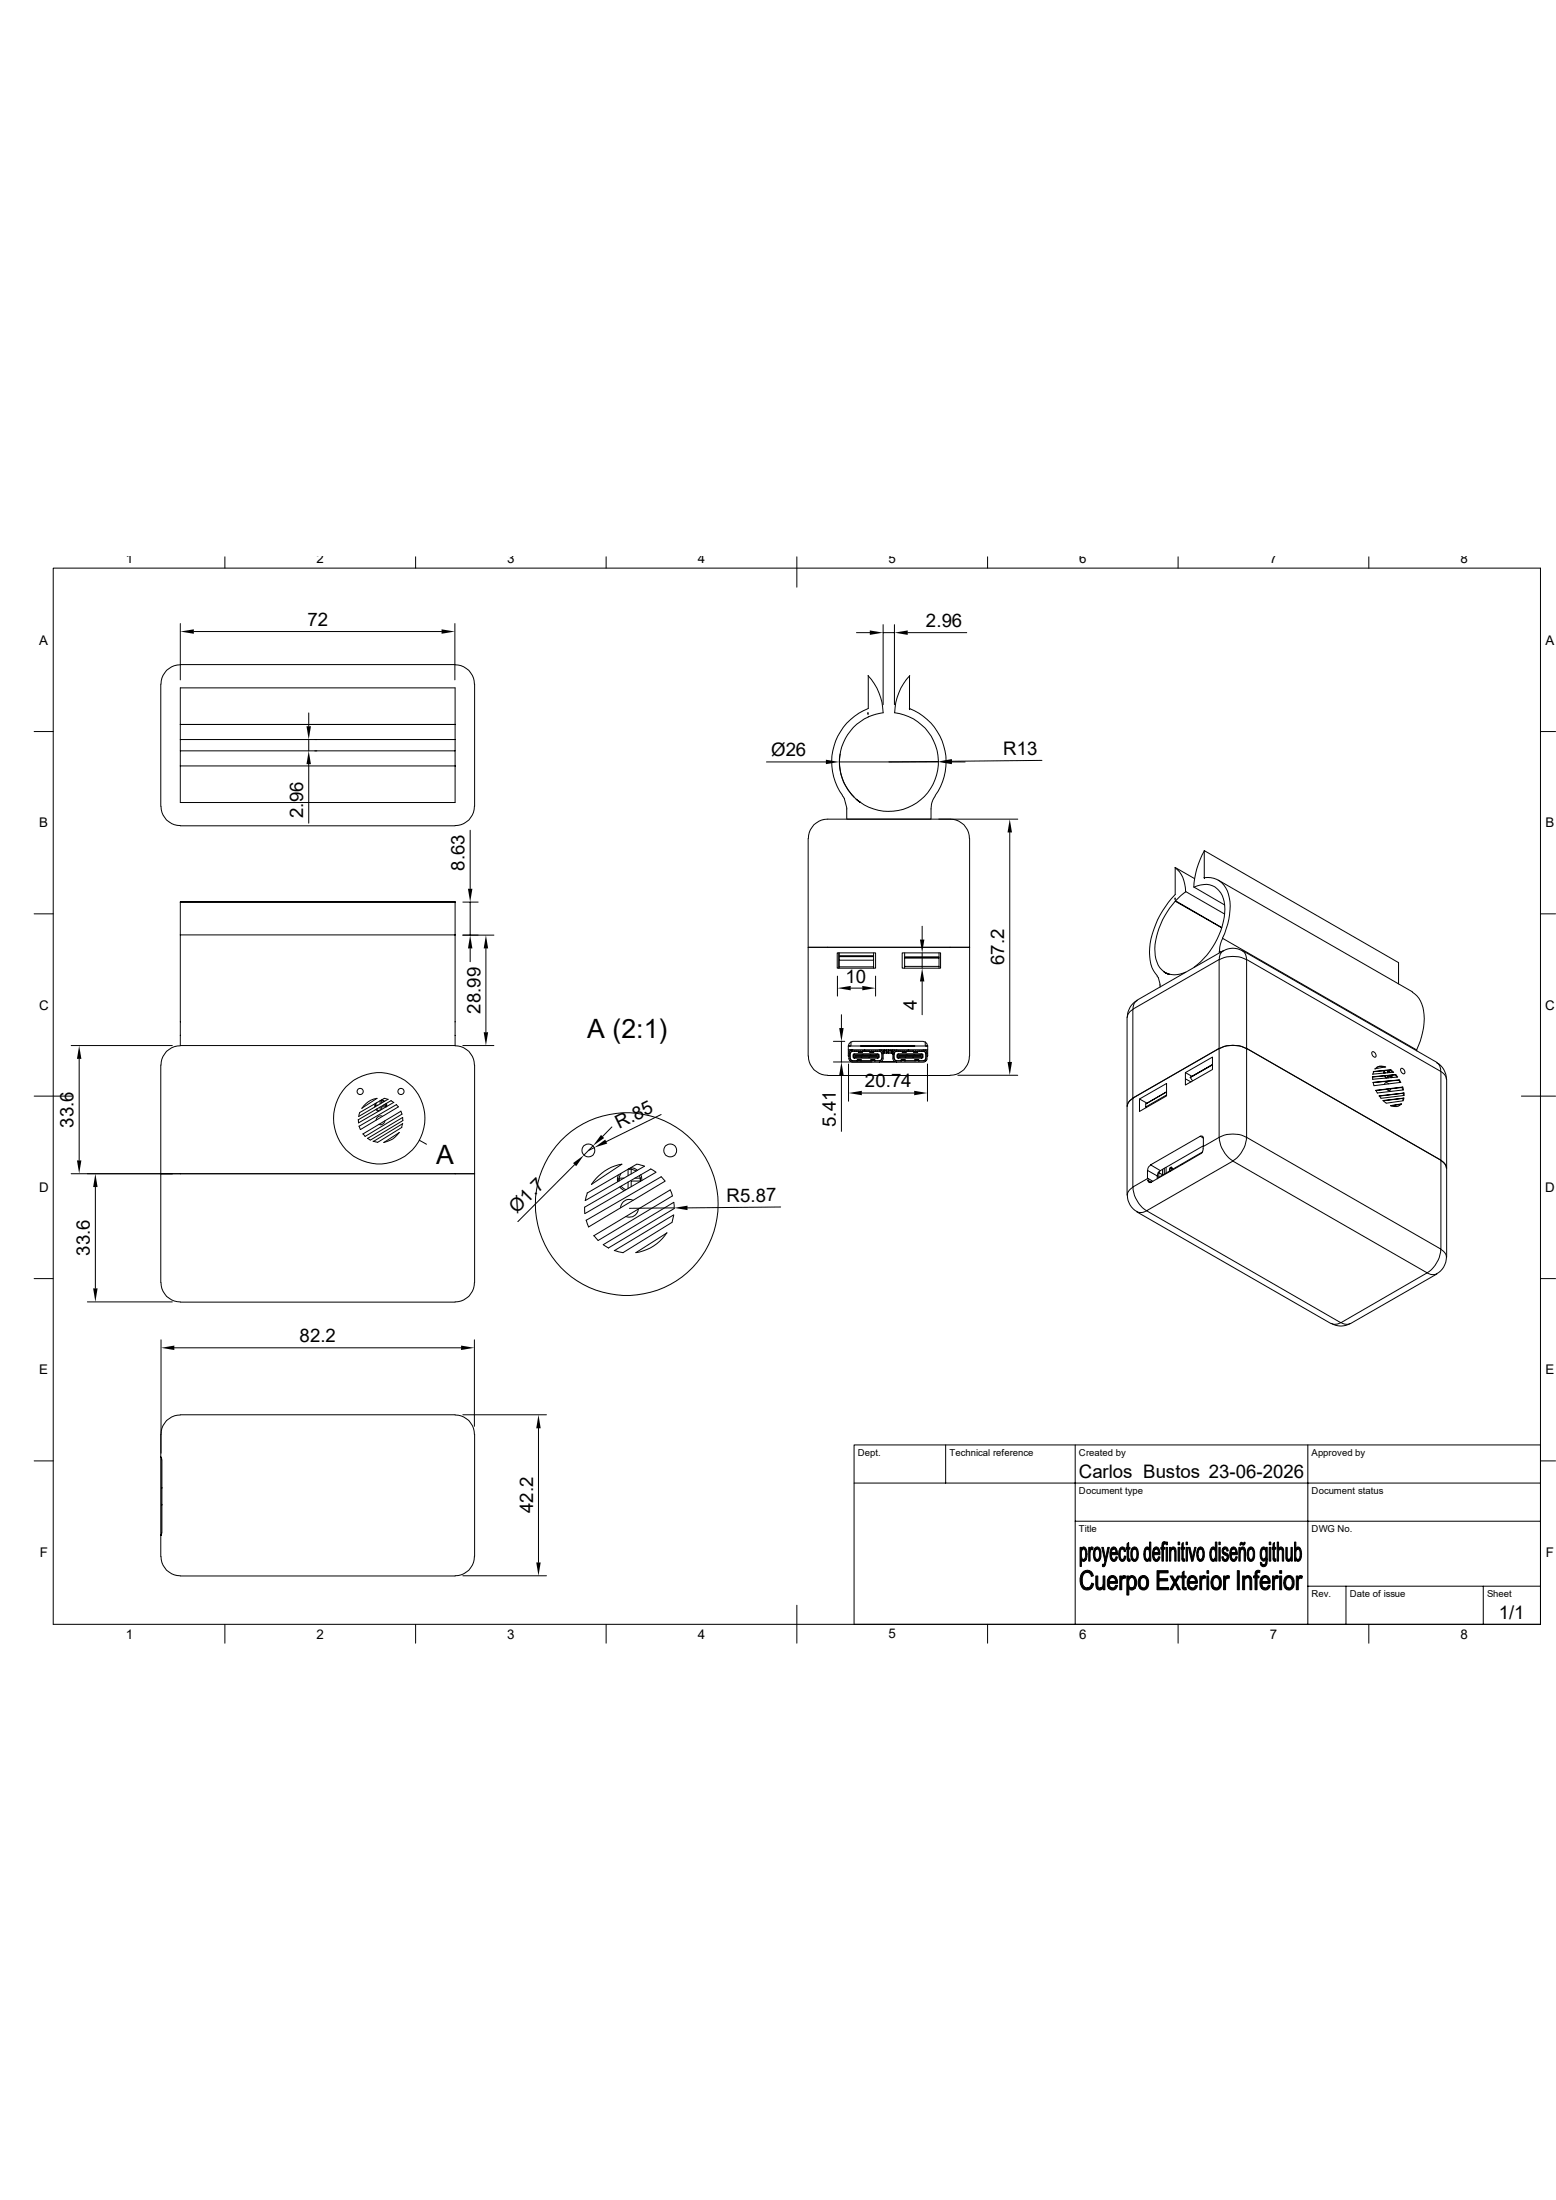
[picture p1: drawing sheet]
<svg xmlns="http://www.w3.org/2000/svg" width="297mm" height="420mm" viewBox="0 0 297 420" stroke-linecap="round" stroke-linejoin="round" font-family="sans-serif">
<g fill="none" stroke="#000" stroke-width=".19">
<path d="M10.2 108.5h283.8v201.6h-283.8zM34.4 119v10.8M42.9 106.3v2.2M79.3 106.3v2.2M86.8 119v10.8M115.7 106.3v2.2M152.1 106.3v5.8M168.6 119.3v15.2M170.7 119.3v15.2M188.5 106.3v2.2M224.9 106.3v2.2M261.3 106.3v2.2"/>
<path d="M6.5 139.7h3.7M30.7 130.6v23.3M34.4 138.3v2.9M34.4 138.3v-7h52.5v7M34.4 138.3h52.5v2.9M34.4 126.9a3.6 3.6 0 0 0-3.7 3.7M34.4 138.3h52.5M34.4 126.9h52.5M37 120.6h47.3M58.9 136.1v2.5M86.9 126.9a3.7 3.7 0 0 1 3.7 3.7v23.3a3.6 3.6 0 0 1-3.7 3.7M163.5 120.8h2.5"/>
<path d="M165.7 136.1v.3v-.3M165.7 129a10.9 10.9 0 0 1 2.9 7.1M165.7 128.9v6.4a11 11 0 0 0-4.9 16.5M165.8 136.9a9.4 9.4 0 0 0-3.2 14.8l.8 .9M165.8 136.8h-.1M168.6 120.8h2.1M168.6 136.1l-2.8 .7M170.7 136.1a9.4 9.4 0 0 1 7.6 13.1 9.4 9.4 0 0 1-14.8 3.4M173.3 120.8h11.2M173.6 135.3v.2M173.6 135.3a11 11 0 0 1 4.9 16.5M173.6 135.3l.1 .2"/>
<path d="M173.6 129v6.3M173.7 129a10.9 10.9 0 0 0-2.9 7.1M294 139.7h2.9M30.7 153.9a3.6 3.6 0 0 0 3.7 3.7M34.4 143.3v9.9h52.5v-7M34.4 141.2v2.1h52.5v-2.1M34.4 141.2h52.5M34.4 146.2h52.5zM34.4 157.6h52.5M58.9 141.2v2.1M58.9 145.9v11.2M60.1 143.3h.4"/>
<path d="M86.9 143.3v2.9M86.9 146.2h.1M89.7 158.5v11.2M146.3 145.5h11.3M160.2 145.5h18.9M160.4 143.9a9.4 9.4 0 0 0 2.6 8.2M160.8 151.9l.4 .5 .4 1.8M163.5 152.6l.6 .5zM164.1 153.1l.1 .1M178.6 151.9l-.5 .8-.3 .8-.1 2.9h-16.1v-2.1M179.1 145.4l-9.4 .1M181.4 156.4a3.6 3.6 0 0 1 3.6 3.7l.1 41.5a3.7 3.7 0 0 1-3.7 3.7"/>
<path d="M181.7 145.5h2.5M192.7 158.9v43.8M194.3 156.4h-36.3a3.6 3.6 0 0 0-3.7 3.7M198.9 145.2l-17.2 .1M6.5 174.5h3.7M34.4 178.5v21.1h52.5v-21.1M34.4 178.5v-6.3h52.5v6.3M34.4 178.5h52.5M34.4 172.2h52.5M88.3 172.2h3M88.3 178.5h6M89.7 172.2v6.3"/>
<path d="M154.3 160.1v20.7h3.7M176 176.8v2.6M224.3 171.4v.3M224.3 165.7a5.4 5.4 0 0 1 2 4.6M224.4 172a14.1 14.1 0 0 0-3.9 10.5l.1 .6a3.9 3.9 0 0 0 1.5 2.3M224.4 172l2-1.8 7.4 4.3M227.9 169.4a3.7 3.7 0 0 1 5.4 1.5 10.3 10.3 0 0 1-1 8.4 14.4 14.4 0 0 1-4.4 5.4M228 167.7l-3.7-2.1v5.2a16.9 16.9 0 0 0-4.9 11l.1 .8a5.4 5.4 0 0 0 1.4 3.7M229.9 167.6v.1M229.9 167.6v-5.2l37.1 21.4v4M229.9 167.6a4.2 4.2 0 0 1 4.8 3.8 13 13 0 0 1-1.4 7.7l37.1 21.3M229.9 167.6h.1"/>
<path d="M229.9 162.4a15.3 15.3 0 0 0-2 6.9l5.9 3.5M232.5 168l37.1 21.4M233.2 177.1l-8.8-5.1 8.8 5.1M233.4 179.2l-.5 1.2-.1 1.2M294 174.5h2.9M13.6 199.6h19.3M34.4 199.6a3.6 3.6 0 0 0-3.7 3.7M86.9 199.6a3.6 3.6 0 0 1 3.7 3.7v41.6a3.7 3.7 0 0 1-3.7 3.6M88.3 199.6h6M89.7 181.1v2.5M92.8 181.1v16M158 180.8h-3.7v20.8"/>
<path d="M159.1 198.8h2.1M159.8 181.9h7.3v2.9h-7.3zM159.9 186.4v3.8M160.1 181.9v2.9M160.2 182.5h6.6v.1h-6.6zM160.2 184.6h6.6v.2M160.2 182.6v.7h6.6v-.7M160.2 183.3v1.5M160.2 181.9v.6M160.6 193.7v2.6M160.6 198.8v3.9M161.9 199.7h15.2"/>
<path d="M161.9 199.6v2h.2M162.1 199.7h.2zM162.4 188.6h2.2M162.4 198.9v.8M162.8 198.8l-.6 .3-.2 .5M162.8 198.8h13.4M164.7 199.7h.6M165.9 199.7h.5M166.8 181.9v.6M166.8 183.3v1.3M167.1 186.4v3.8M167.2 199.7h.6"/>
<path d="M168.4 199.7h.2zM168.7 199.7h.1M169.5 199.7h.1M170.4 199.7h.2zM170.9 199.7h.1M171.8 199.7h.7M172.2 181.9h7.3v2.9h-7.3zM172.7 182.7h6.5v.1h-6.5zM172.7 182.8h6.5M172.7 182.9v1.9M172.7 181.9v.8M172.7 184.5h6.5"/>
<path d="M172.8 199.7h.9M173.8 199.7h.8M176 181.9v2.9M176 187.4v6.3M176.2 198.8l.5 .2 .2 .2 .1 .4M176.6 198.9v.8M176.7 199.7h.3zM177.1 199.6v2h-.1M179.2 182.9v1.9M179.2 181.9v.8M185.1 180.8h-27.1M215.1 194.2v33.9"/>
<path d="M216.3 192.7l.2-1.1 .5-.6a3.6 3.6 0 0 0-1.8 3.2l.3-.8 .7-.7M220.9 186.4l.2 .2 .3 1.8M222.1 185.5l1.1 .5-.4-.2M222.1 185.5l.6 .3M222.3 185.6l.5 .2M223.2 186h.1M226.3 185.6a4.2 4.2 0 0 1-3.5 .2M232.7 183.2l-16.5 9.5v16.9M232.7 183.2v17M232.7 183.2a5.7 5.7 0 0 1 5.3 0M232.7 183.2a1.97 1.97 0 0 1 2.2-2.1 2.9 2.9 0 0 1 2.8 1.1l.2 1M233 181.7l-.3-.1v.3"/>
<path d="M233.5 181.5l-16.5 9.5M237.2 181.5l37.1 21.3M238 183.2l37 21.4v16.9M238 183.2v17M269.6 189.4a6 6 0 0 1 2.2 5.9l-.4 2.6-1 2.6M6.5 209.3h7.3M15.1 202.1v19.4M30.7 203.3v41.6M68.4 213.7l.1 .6M69 211.6l3-1.9a4.1 4.1 0 0 0-2.9 1.9M71.6 210.7l-.1 .6M71.7 211v.2z"/>
<path d="M71.7 211h.4M71.8 211.8l.4 .3M71.9 211.7l.4 .4M71.9 210.5l-.2 .5M72.6 210.1h.1zM72.6 210.1v.6M72.6 211.4v.6M72.7 210.1l.6 .2M72.7 210.1h.2v.5M72.8 210l.6 .2M73 213.1a.85 .85 0 0 0-1.2 .7M73.2 211h.5"/>
<path d="M73.5 214a.85 .85 0 0 1-1.2 .6M73.6 210.7l.1 .3M73.7 211.3h-.8v.5M73.7 211v.3M73.7 210.7l.1 .5M74.1 209.9l-.7-.2-4.7 2.7-.2 .7M74.1 209.8l-5.6 3.3M74.6 210.1l.5 .4M74.7 210.1l-6.3 3.7M75.2 210.4l-6.8 4M75.6 210.9l.4 .4M75.7 210.9l-7.2 4.1"/>
<path d="M76.1 211.3l-7.3 4.3-.3-.6M76.2 216.2a4.3 4.3 0 0 1-3 1.9M76.2 216.2l-2.9 1.9M76.5 212.1l.2 .6M76.5 212.1l-7.2 4.4M76.8 212.7l-7.1 4.2-.4-.4M76.8 214.5l-.1 .7-4.6 2.9-.9-.3M76.8 213.3l.1 .6M76.9 213.3l-6.8 4 .6 .3M76.9 214.5l-5.7 3.4M76.9 213.9l-6.2 3.8M80.1 217.7l1.3 .7"/>
<path d="M113.2 218.7l-1.7 1.8M113.5 219.1l-1.1 .5M116.8 215.1l-1.8 1.9M126.2 212.8l-10.5 5.1M154.3 201.6a3.6 3.6 0 0 0 3.7 3.7M158 205.3h23.4M159.1 202.7h7.3M160.6 205.3v10.7M161.9 200.4h15.2M162 203.1v7.1M162.1 200.4v1.8l.4 .5h5.4M162.3 200.4v.2"/>
<path d="M162.3 201.1v1.1l.5 .3M162.3 202a.44 .44 0 0 0 .5 .5M162.4 202.4h.1M162.5 200.4l-.1 .1M162.7 200.7h.1M162.8 202.5h5.1M162.8 200.7h1v.2h.8v-.2h1.4v.2h.8v-.2h1.1l.3 .1 .2 .4M162.8 200.4l-.7 .4v.4M162.8 200.7l-.4 .1-.1 .4M162.8 200.7a.44 .44 0 0 0-.5 .5M162.8 202.5h.8v-.2h.8v.2h1.9M162.9 201.8l.1 .2h4.6l.2-.2"/>
<path d="M162.9 201.5v.1zM162.9 201.5v-.2v.5M162.9 201.6v.2M162.9 201.3l.1-.1h4.6l.1 .1M163 201.3l.2 .2M163.1 200.7h.5M163.2 201.7l-.2 .1M163.2 201.5h4.2M163.2 201.7h4.2M163.7 202.5h.5M163.7 202.5l.3-.1 .3 .1M163.7 202.4l-.1 .1"/>
<path d="M163.9 200.7h.1M164 200.7l.2 .1 .3-.1M164.2 200.6h.1M164.2 200.7h.1M164.3 202.4l.1 .1M164.4 202.5h.1M164.5 200.7h.1M164.5 208.7h10M164.6 200.7h3.3M164.6 200.7h-.1M165 200.4v.3M165.1 200.4v.3h-2.3"/>
<path d="M166 200.7h.1M166.2 200.7l.2 .1 .3-.1M166.2 202.5h.1M166.2 202.5v-.2h.8v.2h.9M166.4 200.6h.1M166.4 202.5l.2-.1 .3 .1M166.4 202.4l-.2 .1M166.4 202.5h.5M166.7 200.7h.1M166.8 200.7h-.1M166.9 202.4l.1 .1M167.4 201.7l.2 .1"/>
<path d="M167.6 201.3l-.2 .2M167.6 201.3h-4.7M167.6 201.8h-4.7M167.6 201.3h.2v.2M167.6 201.8h.2M167.7 201.5h.1M167.7 201.6h.1M167.7 201.3v.5M167.7 201.5l.1 .1M167.7 201.5v.1M167.8 201.6v.2M167.9 200.4l.3 .1 .3 .3 .1 .4"/>
<path d="M167.9 200.7a.44 .44 0 0 1 .4 .5M167.9 202.7h3.2M168.1 200.4h.1M168.2 200.4v.1M168.3 202a.44 .44 0 0 1-.4 .5M168.4 200.4v.2M168.4 201.1l-.1 1.1-.4 .3M168.6 201h.1M168.6 200.4v1.8l-.3 .4-.4 .1M168.7 200.7v.3h.1v-.3M168.8 201h.4M168.8 200.4v.2h-.2"/>
<path d="M168.8 200.6h.1M168.9 200.6l-.3 .1M168.9 200.7h.1M168.9 200.4v.2M169.2 200.6v.4h.1v-.3M169.2 200.4v.2h-.3M169.2 200.4h.1M169.3 201h.2M169.6 200.4v.3l-.4-.1M169.7 200.6v.4h-.2v-.3M169.7 201h.4M170 200.4v.2h-.4"/>
<path d="M170 200.6h.2M170.2 201h.1M170.2 200.4v.6h-.1v-.4M170.3 200.5l.1 .8M170.3 200.7h.1M170.3 200.4h.1M170.3 200.4v.1M170.4 200.4v1.8l.3 .4 .4 .1M170.6 201.3h.1M170.6 201.1l.1 1.1 .5 .3M170.6 200.4v.2M170.7 202a.44 .44 0 0 0 .5 .5"/>
<path d="M170.8 200.4l-.1 .2M171.1 200.7h.1M171.2 200.7h1v.2h.8v-.2h1.4v.2h.8v-.2h1l.4 .1 .1 .4M171.2 200.4l-.7 .4-.1 .4M171.2 200.7l-.4 .1-.2 .4M171.2 200.7a.44 .44 0 0 0-.5 .5M171.2 202.5h.8v-.2h.8v.2h1.9M171.2 202.5h5M171.2 201.5l.1 .1zM171.2 201.5l.1-.2v.5M171.2 201.6l.1 .2M171.2 201.8l.2 .2h4.6l.1-.2"/>
<path d="M171.3 201.3l.1-.1h4.6l.1 .1M171.4 200.6v.1M171.4 201.3l.2 .2M171.5 200.7h.5M171.6 201.7l-.2 .1M171.6 201.5h4.2M171.6 201.7h4.2M172.1 202.5h.5M172.1 202.5l.3-.1 .2 .1M172.1 202.4l-.1 .1M172.3 200.7h.1M172.3 200.7l.3 .1 .2-.1"/>
<path d="M172.6 200.6h.1M172.6 200.7h.1M172.6 202.4l.2 .1M172.8 202.5h.1M173 200.7h-.1M173.1 200.7h3.2M173.4 200.4v.3M173.4 200.4v.3h-2.2M174.4 200.7h.1M174.5 200.7h.1M174.5 200.7l.3 .1 .2-.1M174.6 202.5v-.2h.8v.2h.8"/>
<path d="M174.6 202.5h.1M174.8 200.6h.1M174.8 202.5l.2-.1 .3 .1M174.8 202.4l-.2 .1M174.8 202.5h.5M175.2 200.7h-.2M175.3 202.4l.1 .1M175.4 200.6v.1M175.8 201.7l.2 .1M176 201.3l-.2 .2M176 201.3h-4.7M176 201.8h-4.7"/>
<path d="M176 201.3h.1M176 201.8h.1M176.1 201.5h.1M176.1 201.3v.5M176.1 201.5v.1M176.1 201.3v.2M176.1 201.6v.2M176.2 200.4l.4 .1 .3 .3 .1 .4M176.2 200.7a.44 .44 0 0 1 .5 .5M176.6 200.4v.1M176.6 202.4h.1M176.7 202a.44 .44 0 0 1-.5 .5"/>
<path d="M176.7 200.4v.2M176.7 201.1v1.1l-.5 .3M177 200.4v1.2M177 201.6l-.2 .9-.5 .3-5.2-.1M177 203.1v7.1M182.8 205.3h11.5M216.2 209.6v17l2.8-1.6M216.2 209.7l-.7 .7-.3 .8M217.5 209.8l5.2-3v2.4l-5.2 3zM217.5 209.8l1.4 .8M218.7 210.7l4-2.3zM218.7 211.3l.1 .2"/>
<path d="M222.7 209l-4 2.3v-.6M226.3 204.8l5.1-3v2.4l-5.1 2.9zM226.3 206l1 .5M226.3 204.8l1.2 .7M227.2 205.7l4.2-2.5zM229.1 216.9h.4l.2 .4M229.1 216.9l.6 .4M229.1 216.9l-9.5 5.5 1.9 1.1M229.5 219.9l-8.6 5M229.7 218.9v.6l-.3 .6-9.6 5.6a.39 .39 0 0 1-.5 0 .39 .39 0 0 1-.2-.4l.7 .4M229.7 218.7l-8.2 4.8M229.7 217.3v1.6"/>
<path d="M229.7 218.9h-.1M231.4 203.3l-4.2 2.4 .4 .6M232.7 200.2v16.9l-3 1.8M232.7 200.2l-16.5 9.4M232.7 200.2a5.7 5.7 0 0 1 5.3 0M232.7 217.1a5.7 5.7 0 0 1 5.3 0M237.9 217.1a5.8 5.8 0 0 1-2.6 4.5 5.8 5.8 0 0 1-2.6-4.5M238 200.2v16.9l37 21.4v-17M238 200.2l37 21.3M261.9 200.9l.1-.1a.68 .68 0 0 1 .6 1h-.3l-.3-.3zM262 205.6l4.4-.5-4.4 .5M262 205.6v.5"/>
<path d="M262.1 206.6l5-.4-5 .5M262.1 206.6l.2 .7M262.2 204.6l3.3-.4-3.4 .4M262.2 204.6l-.2 .5M262.6 208.2l5.2-.7-5.2 .7M262.6 208.2l.3 .5M263.2 209.2l4.8-.5-4.7 .6M263.3 209.2l.3 .4M264 210.1l4-.5-4 .5 .6 .5 3.2-.5M264.2 204.8v.1M264.2 204.7v.1zM264.2 204.8h.1"/>
<path d="M264.2 204.7l.1-.3-.1 .3M264.2 204.4l-.1 .5M264.2 204.7l.3 .1M264.2 204.7l.2 .2M264.2 204.7h.1M264.2 204.7v.2M264.3 205.4l.2 .4M264.3 205.4l.3 .4M264.3 203.7l-1-.1-.5 .2M264.4 205.4l.3 .4M264.5 203.7a1.6 1.6 0 0 0-2 .4M264.5 203.7l-2.1 .3"/>
<path d="M264.8 204.4l.2 .1M264.8 205.4v.4M264.9 204.4h.1M264.9 204.4l-.1 .4M264.9 204.4l.1 .1M264.9 204.3l.4 .5-.3-.3M265 204.5v.3zM265 205.4v.4zM265 204.4l.4 .4M265 204.5h.1M265 205.4l.6 .3M265.1 206.9l-.4-.2a.32 .32 0 0 0-.4 .3"/>
<path d="M265.2 205.3l.4 .2M265.3 205.3l.3 .2M265.4 204.3l.5 .4M265.5 207.9a.33 .33 0 0 1-.5 .3l-.3-.3M265.5 204.3l.5 .4M265.6 205.5v.2M265.6 205.3v.2M265.6 205.7h.1M265.6 205.3l.1 .4-.1-.4M265.6 205.6v.1M265.6 205.5h.1M266 204.7l-4 .4"/>
<path d="M266.3 205.2l.3 .4M266.4 205.1l.4 .5-4.8 .4M267 206.2l.3 .5M267.1 206.2l.3 .5M267.4 210.8l-.4 .3M267.4 206.6l-5.1 .7M267.4 204h.1a.68 .68 0 0 1 .6 1l-.3-.1-.3-.3zM267.5 210.7a1.71 1.71 0 0 1-2.1 .4l2.1-.4-2 .4M267.6 207.6l.2 .5M267.8 207.5l.1 .6-5 .6M267.8 209.6v.5M267.8 208.7l.1 .4"/>
<path d="M268 209.6l-.2 .5M268 208.6v.5l-4.4 .6M270.5 200.5l-.1 .1M275 204.5l-.2-1-.6-.6a3.6 3.6 0 0 1 1.9 3.1l-.3-.8-.8-.6M276.1 206v34M290.4 209.3h6.5M13.6 224.1h19.3M18.2 226.6v19.4M30.7 224.1h59.9M109.7 222.3l-10.9 10.9M113.4 235.9l.8 .9 14.2-8.5-.5-1.1-14.6 8.7M113.8 225a8.6 8.6 0 0 1 4.9-2.8l-5.8 3.9z"/>
<path d="M116.1 238.3l12.6-7.6-.1-1.2-13.5 8.1 1.1 .7M118 224.3l-.1 .7v.6M118.2 225.2v.2M118.2 225.2v.3M118.3 226.6l.9 .7M118.5 224l-.3 1.2M118.6 226.4l.9 .7M119.1 224.9h-.9v.3M119.9 223.2v1.3M119.9 225.6v1.3M120 223.1l.5 .1M120 223.2h.5"/>
<path d="M120.4 222.9l.7 .2 .6 .3M120.5 223.2l.9 .4M120.5 223.2v.9M120.9 229.2a1.69 1.69 0 0 0-2.5 1.4M121.2 224.9h1.1v.6h-1.8v1M121.5 222.2l-9.4 5.6M121.6 222.2l1.4 .4-11.3 6.6 .4-1.5M121.8 230.8a1.72 1.72 0 0 1-2.3 1.4M122 224.4l.2 .5v.7M122.3 224.2l.2 1.2M124.2 223.2l-12.6 7.3v1.1M124.2 223.1l1 .7"/>
<path d="M125.2 223.8l-13.6 7.9M126.2 224.6l.8 .9M126.2 224.7l-14.3 8.3M126.9 225.5l-14.5 8.7-.5-1.3M127.3 235.3a8.5 8.5 0 0 1-5.9 3.8l5.9-3.7M128.2 233.4l-9.3 5.7-1.6-.4M128.6 231.9l-11.3 6.9M128.6 231.9l-.3 1.5M128.7 230.6l-8.6 .1M149 230.4l-17.8 .2M216.3 226.6a5.8 5.8 0 0 0 2.6 4.5 2 2 0 0 1-3-.7 2.8 2.8 0 0 1-.4-3.1l.7-.6M217 231.4l37.1 21.3"/>
<path d="M218.9 231.1l16.4-9.4 37.1 21.3-16.5 9.5zM219 225v-1.6l1.9 1.1v.5M219 225l1 .5M219.2 225v.3M219.6 222.4l-.4 .4-.1 .6M221.1 223.9h.1v.8M221.3 223.6v.3M221.5 223.5l-.4 .4-.2 .6M221.9 223.2v1.1l-.7-.4M222.3 223v1.1M222.6 222.8v1.1M223.2 223.2l.4-.2v.4"/>
<path d="M223.2 223.2v.4M223.6 222.8l-.4 .4M223.6 222.8l.3 .4-.3-.2zM275 238.5a5.8 5.8 0 0 1-2.6 4.5 2 2 0 0 0 2.9-.8 2.8 2.8 0 0 0 .5-3l-.8-.7M275 221.5l.8 .7 .3 .8M6.5 244.1h3.7M16.7 248.5h16.2M30.7 255.8v21.6M30.7 244.9a3.6 3.6 0 0 0 3.7 3.6M33.3 257.3h54.7M34.4 248.6h52.5M90.6 255.8v16.5"/>
<path d="M254.1 252.6l.5 .2h.7l.6-.3 1.1 .3 .8-.2a3.5 3.5 0 0 1-3.7 0zM274.3 243.2l-16.5 9.5M294 244.1h2.9M6.5 278.9h3.7M30.7 278.2v14.9M30.7 278.2l.2 .5v13.9l-.2 .5M30.7 273.8v4.4M34.4 270.1a3.6 3.6 0 0 0-3.7 3.7M34.4 270.1h52.5M86.9 270.1a3.7 3.7 0 0 1 3.7 3.7v23.3a3.6 3.6 0 0 1-3.7 3.7M88.3 270.1h16M102.8 272.7v25.6"/>
<path d="M180.5 275.8v7.3M205.2 275.8v34.3M249.6 275.8v34.3M294 275.8h-131v34.3M294 278.9h2.9M30.7 293.1v4M30.7 297.1a3.6 3.6 0 0 0 3.7 3.7M163 283.1h131M205.2 290.4h88.8M34.4 300.9h52.5M42.9 310.1v3.6M79.3 310.1v3.6"/>
<path d="M88.3 300.8h16M115.7 310.1v3.6M152.1 306.5v7.2M188.5 310.1v3.6M224.9 310.1v3.6M249.6 302.8h44.4M256.9 302.8v7.3M261.3 310.1v3.6M283.1 302.8v7.3"/>
<circle cx="68.7" cy="208.4" r=".59"/>
<circle cx="72.4" cy="213.5" r="8.7"/>
<circle cx="76.5" cy="208.4" r=".59"/>
<circle cx="112.3" cy="219.6" r="1.22"/>
<circle cx="127.9" cy="219.6" r="1.22"/>
<circle cx="119.6" cy="229.9" r="17.4"/>
</g>
<g fill="#000" stroke="#000" stroke-width=".19">
<path d="M206.4 295.7h.4z" fill-rule="evenodd"/>
<path d="M206.2 295.4h.2v.3h.3a1.86 1.86 0 0 0 0 2h.6h-.9v1.3h-.2z" fill-rule="evenodd"/>
<path d="M206.5 295.5a.58 .58 0 0 1 .7-.1 .58 .58 0 0 1 .2 .7l.1 .7-.1 .7-.1 .2h-.5a1.54 1.54 0 0 0 0-2h-.4z" fill-rule="evenodd"/>
<path d="M206.4 297.7h.9a.46 .46 0 0 1-.4 .4 .46 .46 0 0 1-.5-.4z" fill-rule="evenodd"/>
<path d="M206.6 300.2a1.15 1.15 0 0 1 1.8 0h-.8a1.32 1.32 0 0 0-1 1.8 1.1 1.1 0 0 0 .9 1.1l.9 .1a1.31 1.31 0 0 1-1.5 .2 1.31 1.31 0 0 1-.7-1.4v-.2a2.22 2.22 0 0 1 .4-1.6z" fill-rule="evenodd"/>
<path d="M207.8 295.4h.3v.4h.3l-.3 .6v1.6h-.3z" fill-rule="evenodd"/>
<path d="M208.2 295.4l.1-.1 .3 .1v.5l-.5-.1z" fill-rule="evenodd"/>
<path d="M208.9 295.7h.5a1.4 1.4 0 0 0-.3 1.8l.3 .2h-.5l-.1-.1-.1-1.1z" fill-rule="evenodd"/>
<path d="M209 295.5a.71 .71 0 0 1 .8 0 .71 .71 0 0 1 .3 .7v.7a.93 .93 0 0 1-.8 1.2l-.4-.4h.5a1.38 1.38 0 0 0 .4-1.7l-.3-.3h-.6z" fill-rule="evenodd"/>
<path d="M210.4 298.6l.6 .1-.1 .3h-.5z" fill-rule="evenodd"/>
<path d="M210.3 295.4h.3l.4 2-.1 .6z" fill-rule="evenodd"/>
<path d="M211.5 295.4h.3l-.8 3.2-.4 .1 .1-.1 .2-.3z" fill-rule="evenodd"/>
<path d="M212 295.7h.6l-.3 .3-.1 .5h1.1v.3h-1.2l.2 .7 .3 .2h-.5l-.1-.2-.1-1.2z" fill-rule="evenodd"/>
<path d="M212.2 295.5a.68 .68 0 0 1 .8 0 .68 .68 0 0 1 .3 .7v.3h-1.1h.8l-.1-.6-.2-.2h-.6z" fill-rule="evenodd"/>
<path d="M212.1 297.7h.6l.3-.5h.3a.66 .66 0 0 1-.4 .8 .66 .66 0 0 1-.8-.2z" fill-rule="evenodd"/>
<path d="M213.9 295.5a.5 .5 0 0 1 .8 .2h-.5a1.3 1.3 0 0 0-.3 1.7l.3 .3h-.5l-.1-.4v-1.2z" fill-rule="evenodd"/>
<path d="M213.7 297.7h.7l.2-.6h.3a.73 .73 0 0 1-.9 .9z" fill-rule="evenodd"/>
<path d="M214.2 295.7h.5l.1 .5h-.2l-.1-.3z" fill-rule="evenodd"/>
<path d="M215.1 294.7l.3-.2v.9h.3v.3h-.3v1.8l.2 .1h-.4l-.1-.2v-1.7h-.1v-.3h.1z" fill-rule="evenodd"/>
<path d="M215.2 297.6h.5v.4h-.4z" fill-rule="evenodd"/>
<path d="M216 295.7h.6a1.34 1.34 0 0 0-.4 1.8l.4 .2h-.6l-.1-.2v-1.3z" fill-rule="evenodd"/>
<path d="M216.2 295.5a.71 .71 0 0 1 .7 0 .71 .71 0 0 1 .4 .7v.5a1.09 1.09 0 0 1-.9 1.4l-.4-.4h.6a1.55 1.55 0 0 0 .1-2h-.7z" fill-rule="evenodd"/>
<path d="M218.6 295.6a.45 .45 0 0 1 .4-.3 .45 .45 0 0 1 .4 .4h-.4a1.48 1.48 0 0 0-.3 1.8l.3 .2h-.5l-.1-.3-.1-.8z" fill-rule="evenodd"/>
<path d="M218.5 297.7h.9a.45 .45 0 0 1-.4 .4 .45 .45 0 0 1-.5-.4z" fill-rule="evenodd"/>
<path d="M219.4 294.4h.3v3.6h-.3v-.3h-.3a1.71 1.71 0 0 0 0-2h.3z" fill-rule="evenodd"/>
<path d="M220.2 295.7h.5l-.3 .1-.1 .7h1.1v.3h-1.1l.1 .7 .3 .2h-.5l-.1-.2-.1-1.2z" fill-rule="evenodd"/>
<path d="M220.3 295.5a.65 .65 0 0 1 .8 0 .65 .65 0 0 1 .3 .7v.3h-1.1h.8l-.1-.6-.2-.2h-.6z" fill-rule="evenodd"/>
<path d="M220.2 297.7h.7l.2-.5h.3a.66 .66 0 0 1-.3 .8 .66 .66 0 0 1-.8-.2z" fill-rule="evenodd"/>
<path d="M221.8 294.7h.5l-.2 .2v.5h.3v.3h-.3v2.3h-.3v-2.3h-.2v-.3h.2z" fill-rule="evenodd"/>
<path d="M222 294.4l.5-.1-.1 .5-.6-.1z" fill-rule="evenodd"/>
<path d="M222.6 295.4h.2v2.6h-.2z" fill-rule="evenodd"/>
<path d="M222.6 294.4h.2v.5h-.2z" fill-rule="evenodd"/>
<path d="M220.9 299.8h2.1v.5h-1.8v1.1h1.7v.4h-1.7v1.3h1.9v.4h-2.2z" fill-rule="evenodd"/>
<path d="M223.2 295.4h.3v.3l.2 .1-.2 .6v1.6h-.3z" fill-rule="evenodd"/>
<path d="M223.5 295.7h.4z" fill-rule="evenodd"/>
<path d="M223.6 295.5a.56 .56 0 0 1 .7-.1 .56 .56 0 0 1 .2 .7v1.9h-.3v-2l-.2-.3h-.5z" fill-rule="evenodd"/>
<path d="M224.9 295.4h.3v2.6h-.3z" fill-rule="evenodd"/>
<path d="M224.9 294.4h.3v.5h-.3z" fill-rule="evenodd"/>
<path d="M225.6 294.7l.2-.2v.9h.3v.3h-.3v1.8l.2 .1h-.4v-1.9h-.2v-.3h.2z" fill-rule="evenodd"/>
<path d="M225.7 300.2l.3-.3v1h.4v.3h-.4v1.8l.2 .1h-.5v-1.9h-.3v-.3h.3z" fill-rule="evenodd"/>
<path d="M225.6 297.6h.5v.4h-.3z" fill-rule="evenodd"/>
<path d="M226.4 295.4h.3v2.6h-.3z" fill-rule="evenodd"/>
<path d="M226.4 294.4h.3v.5h-.3z" fill-rule="evenodd"/>
<path d="M226.9 295.4h.3l.4 1.9-.1 .7z" fill-rule="evenodd"/>
<path d="M228 295.4h.3l-.6 2.6h-.2z" fill-rule="evenodd"/>
<path d="M228.6 295.7h.6a1.47 1.47 0 0 0-.4 1.8l.4 .2h-.6v-.1l-.2-1.2z" fill-rule="evenodd"/>
<path d="M228.8 295.5a.68 .68 0 0 1 .7 0 .68 .68 0 0 1 .3 .7l.1 .8a.85 .85 0 0 1-.9 1.1l-.4-.4h.6a1.45 1.45 0 0 0 .3-1.7l-.3-.3h-.6z" fill-rule="evenodd"/>
<path d="M230.4 299.8h.3v.6h-.3z" fill-rule="evenodd"/>
<path d="M231.3 295.4l.3-.1 .4 .4h-.4a1.51 1.51 0 0 0-.2 1.9l.2 .1h-.5l-.2-.6v-.8z" fill-rule="evenodd"/>
<path d="M231.1 297.7h.9a.45 .45 0 0 1-.4 .4 .45 .45 0 0 1-.5-.4z" fill-rule="evenodd"/>
<path d="M232 294.4h.3v3.6h-.3v-.3h-.3a1.62 1.62 0 0 0-.1-2h.4z" fill-rule="evenodd"/>
<path d="M232.7 295.4h.2v2.6h-.2z" fill-rule="evenodd"/>
<path d="M232.7 294.4h.2v.5h-.2z" fill-rule="evenodd"/>
<path d="M233.3 295.7h.5a.42 .42 0 0 0-.2 .5 .42 .42 0 0 0 .5 .3 .82 .82 0 0 1 .4 .9 .82 .82 0 0 1-.7 .7l-.5-.4h.6a.48 .48 0 0 0 .3-.5 .48 .48 0 0 0-.5-.4 .9 .9 0 0 1-.4-1.1z" fill-rule="evenodd"/>
<path d="M233.2 297.2h.3l.1 .4 .3 .1h-.6z" fill-rule="evenodd"/>
<path d="M233.6 295.4a.6 .6 0 0 1 .6 0 .6 .6 0 0 1 .2 .7h-.2l-.1-.4h-.8z" fill-rule="evenodd"/>
<path d="M234.9 295.7h.6l-.4 .3-.1 .5h1.2v.3h-1.2l.1 .6 .4 .3h-.6l-.1-.4-.1-.9z" fill-rule="evenodd"/>
<path d="M235.1 295.5a.68 .68 0 0 1 .7 0 .68 .68 0 0 1 .3 .7l.1 .3h-1.2h.9l-.1-.6-.3-.2h-.5z" fill-rule="evenodd"/>
<path d="M235 297.7h.6l.3-.5h.3a.7 .7 0 0 1-.3 .7 .7 .7 0 0 1-.8 0z" fill-rule="evenodd"/>
<path d="M236.5 295.4h.2v.3l.3 .1-.3 .7v1.5h-.2z" fill-rule="evenodd"/>
<path d="M236.7 295.7h.5z" fill-rule="evenodd"/>
<path d="M236.8 294.5l.2-.1 .6 .3-.7 .1v.2h-.2z" fill-rule="evenodd"/>
<path d="M236.9 295.5a.54 .54 0 0 1 .7 0 .54 .54 0 0 1 .1 .6v1.9h-.2v-1.8l-.1-.4-.6-.1z" fill-rule="evenodd"/>
<path d="M237 294.8l.6-.1-.2 .3z" fill-rule="evenodd"/>
<path d="M237.4 294.4h.3l-.1 .2h-.2z" fill-rule="evenodd"/>
<path d="M238.2 295.7h.6a1.4 1.4 0 0 0-.3 1.8l.3 .2h-.5l-.1-.1-.2-1.2z" fill-rule="evenodd"/>
<path d="M238.4 295.5a.68 .68 0 0 1 .7 0 .68 .68 0 0 1 .3 .7l.1 .7a.93 .93 0 0 1-.9 1.2l-.3-.4h.5a1.38 1.38 0 0 0 .3-1.7l-.3-.3h-.5z" fill-rule="evenodd"/>
<path d="M239.8 299.9l.7-.1v.4h-.9z" fill-rule="evenodd"/>
<path d="M240.6 298.2l.2 .1 .2 .4h.2h-.5z" fill-rule="evenodd"/>
<path d="M240.7 295.7h.5a1.44 1.44 0 0 0-.2 1.9h.9l-.3 .1a.54 .54 0 0 1-.6 .3 .54 .54 0 0 1-.4-.6l-.1-1.1z" fill-rule="evenodd"/>
<path d="M240.8 295.5a.45 .45 0 0 1 .5-.2 .45 .45 0 0 1 .3 .4h-.9z" fill-rule="evenodd"/>
<path d="M241.6 297.7l.3-.1a1.15 1.15 0 0 1-.6 1.5l-.4-.1-.2-.3h.5a.73 .73 0 0 0 .4-1z" fill-rule="evenodd"/>
<path d="M241.6 295.4h.3v2.2h-.7a1.34 1.34 0 0 0 .3-1.7l-.2-.2h.3z" fill-rule="evenodd"/>
<path d="M242.3 295.4h.3v2.6h-.3z" fill-rule="evenodd"/>
<path d="M242.3 294.4h.3v.5h-.3z" fill-rule="evenodd"/>
<path d="M243 294.7l.2-.2v.9h.3v.3h-.3v1.7l.2 .2h-.4v-1.9h-.2v-.3h.2z" fill-rule="evenodd"/>
<path d="M243 297.6h.5v.4h-.3z" fill-rule="evenodd"/>
<path d="M243.8 294.4h.3v1.3h.3l-.3 .5v1.8h-.3z" fill-rule="evenodd"/>
<path d="M244.1 295.5a.51 .51 0 0 1 .7-.1 .51 .51 0 0 1 .2 .6v2h-.2l-.1-2-.1-.3h-.5z" fill-rule="evenodd"/>
<path d="M244.3 299.8h.3v.6h-.3z" fill-rule="evenodd"/>
<path d="M245.4 295.4h.3v2.1l.2 .2h.5a.54 .54 0 0 1-.7 .3 .54 .54 0 0 1-.3-.7z" fill-rule="evenodd"/>
<path d="M246 297.7l.5-.1z" fill-rule="evenodd"/>
<path d="M246.4 295.4h.3v2.6h-.2v-.4h-.2l.1-.5z" fill-rule="evenodd"/>
<path d="M247.1 294.4h.3v1.3h.4a1.29 1.29 0 0 0-.4 1.6l.2 .4h-.2v.3h-.3z" fill-rule="evenodd"/>
<path d="M247.4 297.7h.3z" fill-rule="evenodd"/>
<path d="M247.5 295.5a.57 .57 0 0 1 .7 0 .57 .57 0 0 1 .2 .6v.7a.97 .97 0 0 1-.8 1.3l-.2-.3 .3-.1a1.49 1.49 0 0 0 .1-2h-.4z" fill-rule="evenodd"/>
<path d="M208.4 302.2l.3 .1-.2 .8-.1 .1-.9-.1a.95 .95 0 0 0 .9-.9z" fill-rule="evenodd"/>
<path d="M207.6 300.2h.8l.3 .6-.4 .1-.1-.4z" fill-rule="evenodd"/>
<path d="M209.2 300.9h.3l.1 2 .2 .2 .7 .1a.77 .77 0 0 1-1 .2 .77 .77 0 0 1-.3-.9z" fill-rule="evenodd"/>
<path d="M210 303.1h.6z" fill-rule="evenodd"/>
<path d="M210.6 300.9h.3v2.6h-.3v-.4h-.3l.3-.7z" fill-rule="evenodd"/>
<path d="M211.6 301.2h.7l-.3 .1-.2 .6h1.5v.4h-1.6l.3 .7 .4 .2h-.8a2.16 2.16 0 0 1 0-2z" fill-rule="evenodd"/>
<path d="M211.7 301.1a.98 .98 0 0 1 1.1-.2 .98 .98 0 0 1 .5 1h-1.5h1.1v-.1l-.1-.4-.2-.2z" fill-rule="evenodd"/>
<path d="M211.6 303.2h.8l.3-.2 .2-.4 .4 .1a.97 .97 0 0 1-.7 .8 .97 .97 0 0 1-1-.3z" fill-rule="evenodd"/>
<path d="M213.7 300.9h.4v.3h.4l-.2 .1-.2 .5v1.7h-.4z" fill-rule="evenodd"/>
<path d="M214.2 300.9l.3-.1 .3 .1v.4l-.7-.1z" fill-rule="evenodd"/>
<path d="M215.1 300.9h.3v.3h.4a1.38 1.38 0 0 0 .1 1.9l.8 .1h-1.2v1.3h-.4z" fill-rule="evenodd"/>
<path d="M215.5 301.1h.5z" fill-rule="evenodd"/>
<path d="M215.7 300.9a1.01 1.01 0 0 1 1.3 1.2l-.3 1-.7 .1a1.27 1.27 0 0 0 .1-2l-.6-.1z" fill-rule="evenodd"/>
<path d="M215.5 303.2h1.2a.69 .69 0 0 1-1.2 0z" fill-rule="evenodd"/>
<path d="M217.5 301.2h.8a1.13 1.13 0 0 0-.5 1.7l.5 .3h-.7a2.03 2.03 0 0 1-.1-2z" fill-rule="evenodd"/>
<path d="M217.6 301a1 1 0 0 1 1.2-.1 1 1 0 0 1 .4 1.1 1.12 1.12 0 0 1-1.2 1.5l-.4-.3h.7a1.21 1.21 0 0 0 .1-2h-.9z" fill-rule="evenodd"/>
<path d="M223.4 300.9h.4l1.5 2.6h-.5z" fill-rule="evenodd"/>
<path d="M224.1 302.1l.2 .3-.6 1.1h-.4z" fill-rule="evenodd"/>
<path d="M224.8 300.9h.5l-.8 1.2-.2-.3z" fill-rule="evenodd"/>
<path d="M225.7 303.1h.7v.4h-.5z" fill-rule="evenodd"/>
<path d="M226.9 301.2h.7l-.4 .1-.2 .6h1.6v.4h-1.6l.2 .6 .4 .3-.8-.1a2.16 2.16 0 0 1 .1-1.9z" fill-rule="evenodd"/>
<path d="M226.9 301.1a.95 .95 0 0 1 1.2-.2 .95 .95 0 0 1 .5 1h-1.6h1.2v-.2l-.2-.4-.3-.1z" fill-rule="evenodd"/>
<path d="M226.9 303.2l.9-.1 .4-.5 .4 .1a.94 .94 0 0 1-.7 .8 .94 .94 0 0 1-1-.3z" fill-rule="evenodd"/>
<path d="M229 300.9h.3v.3h.5l-.3 .2-.1 .5v1.6h-.4z" fill-rule="evenodd"/>
<path d="M229.5 300.9l.2-.1 .5 .1-.2 .4-.7-.1z" fill-rule="evenodd"/>
<path d="M230.4 300.9h.3v2.6h-.3z" fill-rule="evenodd"/>
<path d="M231.4 301.2h.8a1.13 1.13 0 0 0-.6 1.7l.6 .3h-.8a1.91 1.91 0 0 1 0-2z" fill-rule="evenodd"/>
<path d="M231.5 301a1 1 0 0 1 1.2-.1 1 1 0 0 1 .4 1.1 1.06 1.06 0 0 1-.3 1.2 1.06 1.06 0 0 1-1.2 .2l-.2-.2h.8a1.13 1.13 0 0 0 .6-1 1.13 1.13 0 0 0-.6-1h-.8z" fill-rule="evenodd"/>
<path d="M233.6 300.9h.3v.3h.4l-.2 .1-.2 .5v1.7h-.3z" fill-rule="evenodd"/>
<path d="M234.1 300.9h.6l-.1 .4-.7-.1z" fill-rule="evenodd"/>
<path d="M236.2 299.8h.4v3.7h-.4z" fill-rule="evenodd"/>
<path d="M237.2 300.9h.3v.3h.4l-.3 .6v1.7h-.4z" fill-rule="evenodd"/>
<path d="M237.6 301.1l.5 .1h-.2z" fill-rule="evenodd"/>
<path d="M237.6 301.1a.78 .78 0 0 1 1-.2 .78 .78 0 0 1 .3 1v1.6h-.3l-.1-2-.2-.3z" fill-rule="evenodd"/>
<path d="M239.6 300.2h.6l-.3 .2v.5h.4v.3h-.4v2.3h-.3v-2.3h-.3v-.3h.3z" fill-rule="evenodd"/>
<path d="M240.7 301.2h.8l-.4 .1-.2 .6h1.5v.4h-1.5l.1 .6 .5 .3-.8-.1a1.99 1.99 0 0 1 0-1.9z" fill-rule="evenodd"/>
<path d="M240.9 301a.95 .95 0 0 1 1.1-.1 .95 .95 0 0 1 .4 1h-1.5h1.2l-.2-.6-.3-.1h-.8z" fill-rule="evenodd"/>
<path d="M240.8 303.2l.9-.1 .4-.5 .3 .1a.94 .94 0 0 1-.6 .8 .94 .94 0 0 1-1-.3z" fill-rule="evenodd"/>
<path d="M242.9 300.9h.3v.3h.5l-.2 .1-.2 .4-.1 1.8h-.3z" fill-rule="evenodd"/>
<path d="M243.4 300.9l.2-.1 .5 .1-.2 .4-.7-.1z" fill-rule="evenodd"/>
<path d="M244.3 300.9h.3v2.6h-.3z" fill-rule="evenodd"/>
<path d="M245.3 301.2h.7a1.13 1.13 0 0 0-.5 1.7l.5 .3h-.7a1.91 1.91 0 0 1 0-2z" fill-rule="evenodd"/>
<path d="M245.4 301.1a1.01 1.01 0 0 1 1.2-.1 1.01 1.01 0 0 1 .4 1.1 1.02 1.02 0 0 1-.4 1.2 1.02 1.02 0 0 1-1.3-.1h.7a1.19 1.19 0 0 0 .5-1.8l-.3-.2z" fill-rule="evenodd"/>
<path d="M247.4 300.9h.4v.3h.4l-.2 .1-.2 .5v1.7h-.4z" fill-rule="evenodd"/>
<path d="M248 300.9h.5v.4l-.7-.1z" fill-rule="evenodd"/>
</g>
<g fill="#000">
<path d="M34.4 120.6l2.6-.5v.9zM58.5 138.6h.9l-.5 2.6zM84.3 120.1l2.5 .5-2.5 .4zM166 120.4l2.6 .4-2.6 .4zM170.7 120.8l2.6-.4v.8zM58.9 143.3l.5 2.6h-.9zM157.6 145l2.6 .5-2.6 .4zM179.1 145.4l2.6-.5v.9zM179.1 145.5l2.6-.5v.9zM192.7 156.4l.5 2.5h-.9zM89.3 169.7h.9l-.5 2.5zM175.6 179.4h.8l-.4 2.5z"/>
<path d="M89.7 178.5l.5 2.6h-.9zM92.3 197.1h.9l-.4 2.5zM92.8 178.5l.4 2.6h-.9zM160.2 196.3h.8l-.4 2.5zM159.9 188.6l2.5-.4v.9zM164.6 188.2l2.5 .4-2.5 .5zM176 184.8l.4 2.6h-.8zM15.1 199.6l.4 2.5h-.8zM114.7 216.7l.6 .6-2.1 1.4zM113.5 219.1l2-1.5 .4 .7zM160.6 202.7l.4 2.6h-.8zM162 208.7l2.5-.5v.9z"/>
<path d="M174.5 208.2l2.5 .5-2.5 .4zM192.3 202.7h.9l-.5 2.6zM14.7 221.5h.8l-.4 2.6zM18.2 224.1l.4 2.5h-.8zM109.4 222l2.1-1.5-1.5 2.1zM128.7 230.6l2.5-.4v.8zM17.8 246h.8l-.4 2.5zM30.7 257.3l2.6-.4v.8zM88 256.9l2.6 .4-2.6 .4zM102.8 270.1l.4 2.6h-.8zM102.4 298.3h.8l-.4 2.5z"/>
</g>
<g font-size="5.1">
<text x="112.1" y="198.1">A (2:1)</text>
<text x="83.2" y="222.2">A</text>
</g>
<g font-size="3.6">
<text x="58.7" y="119.6">72</text>
<text x="176.7" y="119.7">2.96</text>
<text x="147.2" y="144.4">Ø26</text>
<text x="191.5" y="144.2" transform="rotate(-1 191.5 144.2)">R13</text>
<text x="57.9" y="156.2" transform="rotate(-90 57.9 156.2)">2.96</text>
<text x="88.7" y="166.2" transform="rotate(-90 88.7 166.2)">8.63</text>
<text x="191.7" y="184.3" transform="rotate(-90 191.7 184.3)">67.2</text>
<text x="161.4" y="187.6">10</text>
<text x="91.7" y="193.5" transform="rotate(-90 91.7 193.5)">28.99</text>
<text x="175" y="192.7" transform="rotate(-90 175 192.7)">4</text>
<text x="165.1" y="207.6">20.74</text>
<text x="14.1" y="215.3" transform="rotate(-90 14.1 215.3)">33.6</text>
<text x="118.2" y="215.5" transform="rotate(-26 118.2 215.5)">R.85</text>
<text x="159.6" y="215.1" transform="rotate(-90 159.6 215.1)">5.41</text>
<text x="98.7" y="231.8" transform="rotate(-45 98.7 231.8)">Ø1.7</text>
<text x="138.7" y="229.4" transform="rotate(-1 138.7 229.4)">R5.87</text>
<text x="17.1" y="239.7" transform="rotate(-90 17.1 239.7)">33.6</text>
<text x="57.2" y="256.2">82.2</text>
<text x="206" y="282.1">Carlos Bustos 23-06-2026</text>
<text x="101.8" y="288.8" transform="rotate(-90 101.8 288.8)">42.2</text>
<text x="286.1" y="309.1">1/1</text>
</g>
<g font-size="2.5">
<text x="24" y="107.6">1</text>
<text x="60.4" y="107.6">2</text>
<text x="96.8" y="107.5">3</text>
<text x="133.2" y="107.6">4</text>
<text x="169.6" y="107.5">5</text>
<text x="206" y="107.5">6</text>
<text x="242.4" y="107.5">7</text>
<text x="278.8" y="107.5">8</text>
<text x="7.5" y="123.1">A</text>
<text x="295" y="123.1">A</text>
<text x="7.5" y="157.9">B</text>
<text x="295" y="157.9">B</text>
<text x="7.5" y="192.8">C</text>
<text x="294.9" y="192.8">C</text>
<text x="7.5" y="227.6">D</text>
<text x="294.9" y="227.6">D</text>
<text x="7.5" y="262.4">E</text>
<text x="295" y="262.4">E</text>
<text x="7.6" y="297.2">F</text>
<text x="295.1" y="297.2">F</text>
<text x="24" y="312.8">1</text>
<text x="60.4" y="312.8">2</text>
<text x="96.8" y="312.8">3</text>
<text x="133.2" y="312.8">4</text>
<text x="169.6" y="312.8">5</text>
<text x="206" y="312.8">6</text>
<text x="242.4" y="312.8">7</text>
<text x="278.8" y="312.8">8</text>
</g>
<g font-size="1.8">
<text x="163.7" y="277.9">Dept.</text>
<text x="181.2" y="277.9">Technical reference</text>
<text x="206" y="277.9">Created by</text>
<text x="250.4" y="277.9">Approved by</text>
<text x="206" y="285.2">Document type</text>
<text x="250.4" y="285.2">Document status</text>
<text x="206" y="292.4">Title</text>
<text x="250.4" y="292.4">DWG No.</text>
<text x="250.4" y="304.8">Rev.</text>
<text x="257.6" y="304.8">Date of issue</text>
<text x="283.9" y="304.8">Sheet</text>
</g>
</svg>
